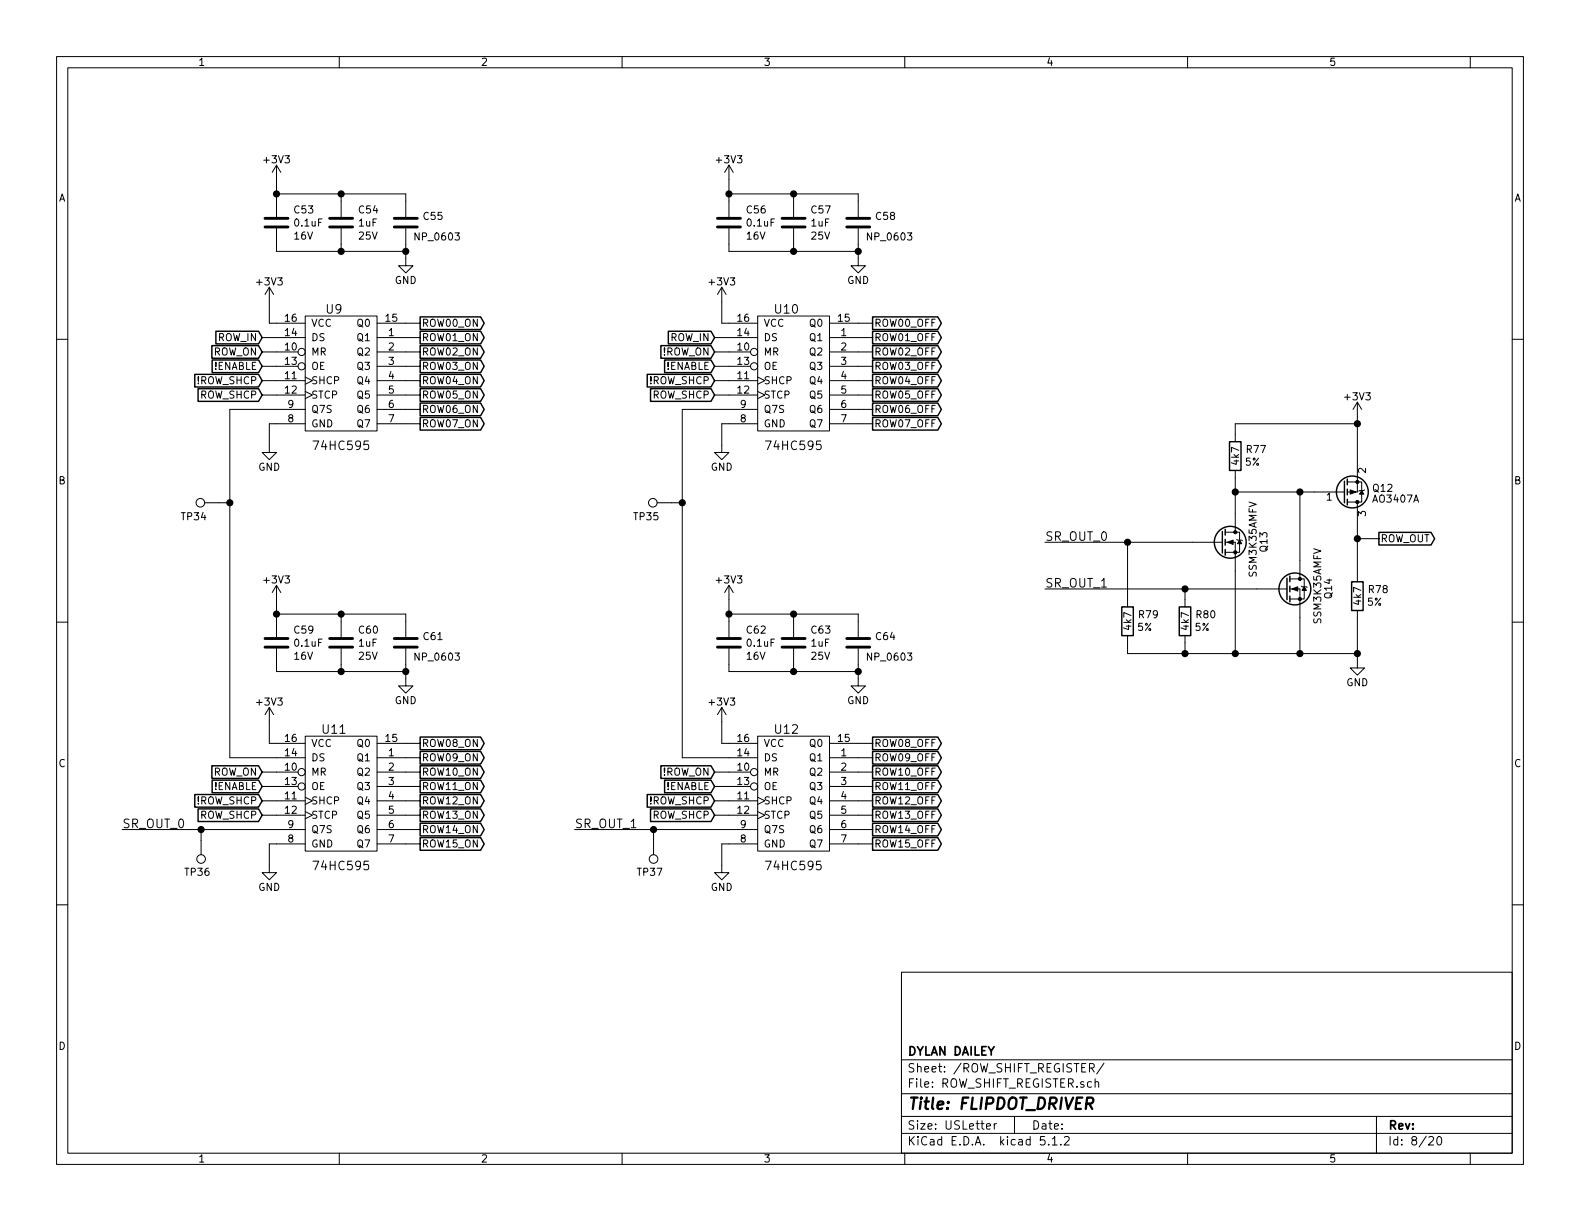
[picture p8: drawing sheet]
<svg xmlns="http://www.w3.org/2000/svg" width="279mm" height="216mm" viewBox="0 0 279 216" stroke-linecap="round" stroke-linejoin="round" font-family="sans-serif">
<g fill="none" stroke="#000" stroke-width=".18">
<path d="M10 10h259.4v195.9h-259.4zM12 12h255.4v191.9h-255.4zM60 10v2M110 10v2M160 10v2M210 10v2M260 10v2M48.9 29.2l-.8 1.3M48.9 29.2v9.2M48.9 29.2l.8 1.3M48.9 34.3h22.9v4.1M60.3 34.3v4.1"/>
<path d="M128.9 34.3h22.9v4.1M128.9 29.2l-.8 1.3M128.9 29.2v9.2M128.9 29.2l.8 1.3M140.3 34.3v4.1M10 60h2M46.4 59.7h7.6M47.6 50.8v6.4h6.4M47.6 50.8l-.7 1.3M47.6 50.8l.8 1.3M48.9 40.4v4.1h22.9M54 55.9h12.7v20.3h-12.7z"/>
<path d="M60.3 40.4v4.1M66.7 57.2h7.6M66.7 59.7h7.6M71.8 40.4v6.6h1.2l-1.2 1.3-1.3-1.3h1.3M126.4 59.7h7.6M127.6 50.8v6.4h6.4M127.6 50.8l-.7 1.3M127.6 50.8l.8 1.3M128.9 40.4v4.1h22.9M134 55.9h12.7v20.3h-12.7zM140.3 40.4v4.1M146.7 57.2h7.6"/>
<path d="M146.7 59.7h7.6M151.8 40.4v6.6h1.2l-1.2 1.3-1.3-1.3h1.3M267.4 60h2M46.4 62.2h6.3M46.4 64.8h6.3M46.4 67.3h7.6M46.4 69.9h7.6M54 74.9h-6.4v5.1h1.3l-1.3 1.3-1.2-1.3h1.2M54 66.7l1.2 .6-1.2 .6M54 69.2l1.2 .7-1.2 .6M54 72.4h-13.4v61.6h13.4M66.7 74.9h7.6"/>
<path d="M66.7 62.2h7.6M66.7 64.8h7.6M66.7 67.3h7.6M66.7 69.9h7.6M66.7 72.4h7.6M126.4 62.2h6.3M126.4 64.8h6.3M126.4 67.3h7.6M126.4 69.9h7.6M134 74.9h-6.4v5.1h1.3l-1.3 1.3-1.2-1.3h1.2M134 66.7l1.3 .6-1.3 .6M134 69.2l1.3 .7-1.3 .6"/>
<path d="M134 72.4h-13.4v61.6h13.4M146.7 74.9h7.6M146.7 62.2h7.6M146.7 64.8h7.6M146.7 67.3h7.6M146.7 69.9h7.6M146.7 72.4h7.6M240 74.9h-21.6v3.2M240 71.1v15.9h-1.7M240 71.1l-.7 1.3M240 71.1l.8 1.3M36.2 88.9h4.4"/>
<path d="M116.2 88.9h4.4M184.8 95.9h31.4M199.4 95.9v11.4M216.7 95.9h1.7v19.7M216.7 94.1h1.7M218.4 94.1h.8v3.6h-2.5M218.4 83.2v10.9M218.4 87h19.3M218.7 95.4l.1 .1h.8l.1 .1M229.9 87v15.4M238.3 85.2h2.5v3.6h-.8M238.3 88.8h1.7"/>
<path d="M240 88.8v14.1M240 95.3h3.8M241.3 86.6l-.1 .1h-.8l-.1 .2M10 110h2M48.9 103.5v9.1M48.9 114.7v4h22.9M48.9 108.6h22.9v4M48.9 103.5l-.8 1.3M48.9 103.5l.8 1.3M60.3 108.6v4M60.3 114.7v4M71.8 114.7v6.6h1.2l-1.2 1.3-1.3-1.3h1.3"/>
<path d="M128.9 114.7v4h22.9M128.9 108.6h22.9v4M128.9 103.5v9.1M128.9 103.5l-.8 1.3M128.9 103.5l.8 1.3M140.3 108.6v4M140.3 114.7v4M151.8 114.7v6.6h1.2l-1.2 1.3-1.3-1.3h1.3M184.8 104.1h42.8M199.4 112.4v3.2h40.6M209.5 104.1v3.2M209.5 112.4v3.2"/>
<path d="M228.1 104.1h1.8v11.5M228.1 102.4h1.8M229.9 102.4h.7v3.5h-2.5M230.1 103.6l.2 .2h.7l.1 .1M240 108v10.1h1.3l-1.3 1.3-1.2-1.3h1.2M267.4 110h2M46.4 136.5h6.3M46.4 139.1h6.3M47.6 125.1v6.3h6.4M47.6 125.1l-.7 1.3M47.6 125.1l.8 1.3M54 130.2h12.7v20.3h-12.7z"/>
<path d="M66.7 131.4h7.6M66.7 136.5h7.6M66.7 139.1h7.6M66.7 134h7.6M126.4 136.5h6.3M126.4 139.1h6.3M127.6 125.1v6.3h6.4M127.6 125.1l-.7 1.3M127.6 125.1l.8 1.3M134 130.2h12.7v20.3h-12.7zM146.7 131.4h7.6M146.7 136.5h7.6"/>
<path d="M146.7 139.1h7.6M146.7 134h7.6M10 160h2M21.6 146.7h32.4M35.6 146.7v4.4M46.4 141.6h7.6M46.4 144.1h7.6M54 149.2h-6.4v5.1h1.3l-1.3 1.3-1.2-1.3h1.2M54 141l1.2 .6-1.2 .6M54 143.5l1.2 .6-1.2 .7M66.7 149.2h7.6M66.7 141.6h7.6"/>
<path d="M66.7 144.1h7.6M66.7 146.7h7.6M101.6 146.7h32.4M115.6 146.7v4.4M126.4 141.6h7.6M126.4 144.1h7.6M134 141l1.3 .6-1.3 .6M134 143.5l1.3 .6-1.3 .7M134 149.2h-6.4v5.1h1.3l-1.3 1.3-1.2-1.3h1.2M146.7 149.2h7.6M146.7 141.6h7.6M146.7 144.1h7.6"/>
<path d="M146.7 146.7h7.6M267.4 160h2M159.4 171.9h108v32h-108zM159.4 197.4h108M159.4 193.4h108M159.4 187.4h108M174.4 199.2l.8-.2-.1-.2-.4-.1-.3 .2 .1 .7h.6M175.8 198.7v1M176.2 198.7l-.3 .1-.1 .2M179.4 197.4v3M192.7 188.8h.7l.1-.2-.1-.4-.2-.1h-.5v1.5M193 188.8l.5 .8"/>
<path d="M193.6 191.4l.3-.1h.3l.1 1M193.6 190.8v1.5M195.2 188l-1.3 1.9M243.4 197.4v6.5M60 203.9v2M110 203.9v2M159.4 200.4h108M160 203.9v2M184.7 201h-.7l-.1 .7 .2-.2 .6 .1 .1 .2-.1 .5-.2 .2-.6-.2M185.4 202.3v.2M186.1 201.4l.4-.4v1.5M186.1 202.5h.8"/>
<path d="M187.6 202.3v.2M188.2 201.1l.2-.1h.4l.3 .4-.9 1.1h.9M210 203.9v2M252.7 201.1l.2-.1h.3l.3 .4-.9 1.1h.9M254.3 201h.3a.94 .94 0 0 1 0 1.5 .8 .8 0 0 1-.6-.7 .8 .8 0 0 1 .3-.8zM260 203.9v2"/>
<circle cx="53.3" cy="62.2" r=".63"/>
<circle cx="53.3" cy="64.8" r=".63"/>
<circle cx="133.3" cy="62.2" r=".63"/>
<circle cx="133.3" cy="64.8" r=".63"/>
<circle cx="35.4" cy="88.9" r=".76"/>
<circle cx="115.4" cy="88.9" r=".76"/>
<circle cx="53.3" cy="136.5" r=".63"/>
<circle cx="53.3" cy="139.1" r=".63"/>
<circle cx="133.3" cy="136.5" r=".63"/>
<circle cx="133.3" cy="139.1" r=".63"/>
<circle cx="35.6" cy="151.9" r=".76"/>
<circle cx="115.6" cy="151.9" r=".76"/>
</g>
<path d="M192.1 195.1h.8a.56 .56 0 0 0 .4-.4 .56 .56 0 0 0-.3-.6h-.7l-.3 2M192.6 195.1l.5 1" fill="none" stroke="#000" stroke-width=".41"/>
<g fill="none" stroke="#000" stroke-width=".51">
<path d="M46.9 38.6h4M58.3 38.6h4.1M69.7 38.6h4.1M126.9 38.6h4M138.3 38.6h4.1M149.7 38.6h4.1M46.9 40.1h4M58.3 40.1h4.1M69.7 40.1h4.1M126.9 40.1h4M138.3 40.1h4.1M149.7 40.1h4.1"/>
<path d="M46.9 114.4h4M46.9 112.9h4M58.3 114.4h4.1M58.3 112.9h4.1M69.7 114.4h4.1M69.7 112.9h4.1M126.9 114.4h4M126.9 112.9h4M138.3 114.4h4.1M138.3 112.9h4.1M149.7 114.4h4.1M149.7 112.9h4.1"/>
</g>
<g fill="#000" stroke="#000" stroke-width=".25">
<circle cx="48.9" cy="34.3" r=".51"/>
<circle cx="60.3" cy="34.3" r=".51"/>
<circle cx="128.9" cy="34.3" r=".51"/>
<circle cx="140.3" cy="34.3" r=".51"/>
<circle cx="60.3" cy="44.5" r=".51"/>
<circle cx="71.8" cy="44.5" r=".51"/>
<circle cx="140.3" cy="44.5" r=".51"/>
<circle cx="151.8" cy="44.5" r=".51"/>
<circle cx="240" cy="74.9" r=".51"/>
<circle cx="40.6" cy="88.9" r=".51"/>
<circle cx="120.7" cy="88.9" r=".51"/>
<circle cx="199.4" cy="95.9" r=".51"/>
<circle cx="218.4" cy="87" r=".51"/>
<circle cx="229.9" cy="87" r=".51"/>
<circle cx="240" cy="95.3" r=".51"/>
<circle cx="48.9" cy="108.6" r=".51"/>
<circle cx="60.3" cy="118.7" r=".51"/>
<circle cx="60.3" cy="108.6" r=".51"/>
<circle cx="71.8" cy="118.7" r=".51"/>
<circle cx="128.9" cy="108.6" r=".51"/>
<circle cx="140.3" cy="118.7" r=".51"/>
<circle cx="140.3" cy="108.6" r=".51"/>
<circle cx="151.8" cy="118.7" r=".51"/>
<circle cx="209.6" cy="104.1" r=".51"/>
<circle cx="209.6" cy="115.6" r=".51"/>
<circle cx="218.4" cy="115.6" r=".51"/>
<circle cx="229.9" cy="115.6" r=".51"/>
<circle cx="240" cy="115.6" r=".51"/>
<circle cx="35.6" cy="146.7" r=".51"/>
<circle cx="115.6" cy="146.7" r=".51"/>
</g>
<g fill="none" stroke="#000" stroke-width=".25">
<path d="M38.2 58.6h7.5l.7 1.1-.7 1.1h-7.5zM74.3 56h10.7l.6 1.2-.6 1.1h-10.7zM74.3 58.6h10.7l.6 1.1-.6 1.1h-10.7zM118.2 58.6h7.5l.7 1.1-.7 1.1h-7.5zM154.3 56h11.5l.7 1.2-.7 1.1h-11.5zM154.3 58.6h11.5l.7 1.1-.7 1.1h-11.5zM34.4 66.2h11.3l.7 1.1-.7 1.1h-11.3zM35 68.7h10.7l.7 1.2-.7 1.1h-10.7zM37.5 61.1h8.2l.7 1.1-.7 1.1h-8.2zM37.5 63.7h8.2l.7 1.1-.7 1.1h-8.2zM74.3 61.1h10.7l.6 1.1-.6 1.1h-10.7zM74.3 63.7h10.7l.6 1.1-.6 1.1h-10.7z"/>
<path d="M74.3 66.2h10.7l.6 1.1-.6 1.1h-10.7zM74.3 68.7h10.7l.6 1.2-.6 1.1h-10.7zM74.3 71.3h10.7l.6 1.1-.6 1.1h-10.7zM74.3 73.8h10.7l.6 1.1-.6 1.1h-10.7zM114.5 66.2h11.2l.7 1.1-.7 1.1h-11.2zM115 68.7h10.7l.7 1.2-.7 1.1h-10.7zM116.9 61.1h8.8l.7 1.1-.7 1.1h-8.8zM117.5 63.7h8.2l.7 1.1-.7 1.1h-8.2zM154.3 61.1h11.5l.7 1.1-.7 1.1h-11.5zM154.3 63.7h11.5l.7 1.1-.7 1.1h-11.5zM154.3 66.2h11.5l.7 1.1-.7 1.1h-11.5zM154.3 68.7h11.5l.7 1.2-.7 1.1h-11.5z"/>
<path d="M154.3 71.3h11.5l.7 1.1-.7 1.1h-11.5zM154.3 73.8h11.5l.7 1.1-.7 1.1h-11.5zM217.4 78.1h2.1v5.1h-2.1zM216.2 94v3.8M216.7 93.6v1M216.7 95.4v1M216.7 97.2v1M237.7 85.1v3.8M238.3 84.7v1M238.3 86.5v1M238.3 88.3v1M243.8 94.1h9.3l.6 1.2-.6 1.1h-9.3z"/>
<path d="M198.4 107.3h2v5.1h-2zM208.5 107.3h2.1v5.1h-2.1zM227.6 102.2v3.8M228.1 101.9v1M228.1 103.6v1M228.1 105.4v1M239 102.9h2v5.1h-2zM37.5 135.4h8.2l.7 1.1-.7 1.1h-8.2zM37.5 137.9h8.2l.7 1.2-.7 1.1h-8.2zM74.3 130.3h10.7l.6 1.1-.6 1.2h-10.7zM74.3 132.9h10.7l.6 1.1-.6 1.1h-10.7zM74.3 135.4h10.7l.6 1.1-.6 1.1h-10.7z"/>
<path d="M74.3 137.9h10.7l.6 1.2-.6 1.1h-10.7zM116.9 135.4h8.8l.7 1.1-.7 1.1h-8.8zM117.5 137.9h8.2l.7 1.2-.7 1.1h-8.2zM154.3 130.3h11.5l.7 1.1-.7 1.2h-11.5zM154.3 132.9h11.5l.7 1.1-.7 1.1h-11.5zM154.3 135.4h11.5l.7 1.1-.7 1.1h-11.5zM154.3 137.9h11.5l.7 1.2-.7 1.1h-11.5zM34.4 140.5h11.3l.7 1.1-.7 1.1h-11.3zM35 143h10.7l.7 1.1-.7 1.2h-10.7zM74.3 140.5h10.7l.6 1.1-.6 1.1h-10.7zM74.3 143h10.7l.6 1.1-.6 1.2h-10.7zM74.3 145.6h10.7l.6 1.1-.6 1.1h-10.7z"/>
<path d="M74.3 148.1h10.7l.6 1.1-.6 1.1h-10.7zM114.5 140.5h11.2l.7 1.1-.7 1.1h-11.2zM115 143h10.7l.7 1.1-.7 1.2h-10.7zM154.3 140.5h11.5l.7 1.1-.7 1.1h-11.5zM154.3 143h11.5l.7 1.1-.7 1.2h-11.5zM154.3 145.6h11.5l.7 1.1-.7 1.1h-11.5zM154.3 148.1h11.5l.7 1.1-.7 1.1h-11.5z"/>
<circle cx="217.6" cy="95.9" r="2.82"/>
<circle cx="239.1" cy="87" r="2.82"/>
<circle cx="229" cy="104.1" r="2.82"/>
</g>
<g fill="#000" stroke="#000" stroke-width=".18">
<path d="M217 95.9l1.1-.4v.8zM219.2 95.5l.4 .6h-.8zM238.8 86.6l1 .4-1 .4zM240.8 86.7l.4 .7h-.8zM228.5 104.1l1-.3v.7zM230.6 103.8l.4 .6h-.7z"/>
<circle cx="218.4" cy="97.7" r=".28"/>
<circle cx="218.4" cy="94.1" r=".28"/>
<circle cx="240" cy="88.8" r=".28"/>
<circle cx="240" cy="85.2" r=".28"/>
<circle cx="229.9" cy="102.4" r=".28"/>
<circle cx="229.9" cy="105.9" r=".28"/>
</g>
<text font-size="2.8" x="160.4" y="196.2">Title: FLIPDOT_DRIVER</text>
<g font-size="2.1">
<text x="57.7" y="55.4">U9</text>
<text x="137.1" y="55.4">U10</text>
<text x="55.9" y="79.6">74HC595</text>
<text x="135.9" y="79.6">74HC595</text>
<text x="184.8" y="95.6">SR_OUT_0</text>
<text x="184.8" y="103.9">SR_OUT_1</text>
<text x="57.1" y="129.7">U11</text>
<text x="137.1" y="129.7">U12</text>
<text x="21.6" y="146.4">SR_OUT_0</text>
<text x="101.6" y="146.4">SR_OUT_1</text>
<text x="55.9" y="153.9">74HC595</text>
<text x="135.9" y="153.9">74HC595</text>
<text x="160.4" y="189.6">Sheet: /ROW_SHIFT_REGISTER/</text>
<text x="160.4" y="186.6">DYLAN DAILEY</text>
<text x="160.4" y="192.3">File: ROW_SHIFT_REGISTER.sch</text>
<text x="160.4" y="202.5">KiCad E.D.A. kicad 5.1.2</text>
<text x="160.4" y="199.7">Size: USLetter</text>
<text x="182.4" y="199.7">Date:</text>
<text x="245.4" y="199.7">Rev:</text>
<text x="245.4" y="202.5">Id: 8/20</text>
</g>
<g font-size="1.8">
<text x="35" y="11.6">1</text>
<text x="85" y="11.6">2</text>
<text x="135" y="11.6">3</text>
<text x="185" y="11.6">4</text>
<text x="235" y="11.6">5</text>
<text x="46.8" y="28.9">+3V3</text>
<text x="126.8" y="28.9">+3V3</text>
<text x="10.4" y="35.6">A</text>
<text x="267.8" y="35.6">A</text>
<text x="52.1" y="37.7">C53</text>
<text x="52.2" y="40.1">0.1uF</text>
<text x="63.5" y="40.1">1uF</text>
<text x="63.5" y="37.7">C54</text>
<text x="75" y="38.9">C55</text>
<text x="132.1" y="37.7">C56</text>
<text x="132.2" y="40.1">0.1uF</text>
<text x="143.5" y="40.1">1uF</text>
<text x="143.5" y="37.7">C57</text>
<text x="155" y="38.9">C58</text>
<text x="52.1" y="42.4">16V</text>
<text x="63.5" y="42.4">25V</text>
<text x="73.6" y="42.5">NP_0603</text>
<text x="132.1" y="42.4">16V</text>
<text x="143.5" y="42.4">25V</text>
<text x="153.6" y="42.5">NP_0603</text>
<text x="45.5" y="50.5">+3V3</text>
<text x="69.8" y="50.2">GND</text>
<text x="125.6" y="50.5">+3V3</text>
<text x="149.8" y="50.2">GND</text>
<text x="50.5" y="59.4">14</text>
<text x="50.5" y="56.9">16</text>
<text x="55" y="57.8">VCC</text>
<text x="63.3" y="57.8">Q0</text>
<text x="68.2" y="56.9">15</text>
<text x="68.7" y="59.4">1</text>
<text x="74.5" y="57.8">ROW00_ON</text>
<text x="130.5" y="59.4">14</text>
<text x="130.5" y="56.9">16</text>
<text x="135" y="57.8">VCC</text>
<text x="143.3" y="57.8">Q0</text>
<text x="148.3" y="56.9">15</text>
<text x="148.7" y="59.4">1</text>
<text x="154.6" y="57.8">ROW00_OFF</text>
<text x="37.6" y="62.9">ROW_ON</text>
<text x="37.7" y="65.4">!ENABLE</text>
<text x="38.5" y="60.3">ROW_IN</text>
<text x="50.5" y="62">10</text>
<text x="50.5" y="64.5">13</text>
<text x="55" y="62.9">MR</text>
<text x="55" y="65.4">OE</text>
<text x="55" y="60.3">DS</text>
<text x="63.3" y="60.3">Q1</text>
<text x="63.3" y="62.9">Q2</text>
<text x="63.3" y="65.4">Q3</text>
<text x="68.7" y="62">2</text>
<text x="68.7" y="64.5">3</text>
<text x="74.5" y="60.3">ROW01_ON</text>
<text x="74.5" y="62.9">ROW02_ON</text>
<text x="74.5" y="65.4">ROW03_ON</text>
<text x="117" y="62.9">!ROW_ON</text>
<text x="117.7" y="65.4">!ENABLE</text>
<text x="118.5" y="60.3">ROW_IN</text>
<text x="130.5" y="62">10</text>
<text x="130.5" y="64.5">13</text>
<text x="135" y="62.9">MR</text>
<text x="135" y="65.4">OE</text>
<text x="135" y="60.3">DS</text>
<text x="143.3" y="60.3">Q1</text>
<text x="143.3" y="62.9">Q2</text>
<text x="143.3" y="65.4">Q3</text>
<text x="148.7" y="62">2</text>
<text x="148.7" y="64.5">3</text>
<text x="154.6" y="60.3">ROW01_OFF</text>
<text x="154.6" y="62.9">ROW02_OFF</text>
<text x="154.6" y="65.4">ROW03_OFF</text>
<text x="34.7" y="67.9">!ROW_SHCP</text>
<text x="35.4" y="70.5">ROW_SHCP</text>
<text x="50.5" y="67.1">11</text>
<text x="50.5" y="69.6">12</text>
<text x="55" y="67.9">SHCP</text>
<text x="55" y="70.5">STCP</text>
<text x="63.3" y="67.9">Q4</text>
<text x="63.3" y="70.5">Q5</text>
<text x="68.7" y="67.1">4</text>
<text x="68.7" y="69.6">5</text>
<text x="74.5" y="67.9">ROW04_ON</text>
<text x="74.5" y="70.5">ROW05_ON</text>
<text x="114.8" y="67.9">!ROW_SHCP</text>
<text x="115.4" y="70.5">ROW_SHCP</text>
<text x="130.5" y="67.1">11</text>
<text x="130.5" y="69.6">12</text>
<text x="135" y="67.9">SHCP</text>
<text x="135" y="70.5">STCP</text>
<text x="143.3" y="67.9">Q4</text>
<text x="143.3" y="70.5">Q5</text>
<text x="148.7" y="67.1">4</text>
<text x="148.7" y="69.6">5</text>
<text x="154.6" y="67.9">ROW04_OFF</text>
<text x="154.6" y="70.5">ROW05_OFF</text>
<text x="237.9" y="70.8">+3V3</text>
<text x="51" y="74.7">8</text>
<text x="51" y="72.1">9</text>
<text x="55" y="75.6">GND</text>
<text x="55" y="73">Q7S</text>
<text x="63.3" y="73">Q6</text>
<text x="63.3" y="75.6">Q7</text>
<text x="68.7" y="72.1">6</text>
<text x="68.7" y="74.7">7</text>
<text x="74.5" y="73">ROW06_ON</text>
<text x="74.5" y="75.6">ROW07_ON</text>
<text x="131" y="74.7">8</text>
<text x="131" y="72.1">9</text>
<text x="135" y="75.6">GND</text>
<text x="135" y="73">Q7S</text>
<text x="143.3" y="73">Q6</text>
<text x="143.3" y="75.6">Q7</text>
<text x="148.7" y="72.1">6</text>
<text x="148.7" y="74.7">7</text>
<text x="154.6" y="73">ROW06_OFF</text>
<text x="154.6" y="75.6">ROW07_OFF</text>
<text x="45.7" y="83.2">GND</text>
<text x="125.7" y="83.2">GND</text>
<text x="219.1" y="82.1" transform="rotate(-90 219.1 82.1)">4k7</text>
<text x="220.2" y="82.3">5%</text>
<text x="220.5" y="80.1">R77</text>
<text x="241.6" y="83.7" transform="rotate(-90 241.6 83.7)">2</text>
<text x="10.4" y="85.6">B</text>
<text x="234.6" y="88.5">1</text>
<text x="242.8" y="87">Q12</text>
<text x="242.9" y="88.9">AO3407A</text>
<text x="267.8" y="85.6">B</text>
<text x="32.2" y="92">TP34</text>
<text x="112.2" y="92">TP35</text>
<text x="241.6" y="91.3" transform="rotate(-90 241.6 91.3)">3</text>
<text x="244.1" y="95.9">ROW_OUT</text>
<text x="222.2" y="101.9" transform="rotate(-90 222.2 101.9)">SSM3K35AMFV</text>
<text x="224.1" y="97.5" transform="rotate(-90 224.1 97.5)">Q13</text>
<text x="46.8" y="103.2">+3V3</text>
<text x="126.8" y="103.2">+3V3</text>
<text x="235.6" y="105.8" transform="rotate(-90 235.6 105.8)">Q14</text>
<text x="240.7" y="106.9" transform="rotate(-90 240.7 106.9)">4k7</text>
<text x="241.8" y="107.1">5%</text>
<text x="242.1" y="104.9">R78</text>
<text x="52.1" y="112">C59</text>
<text x="63.5" y="112">C60</text>
<text x="75" y="113.2">C61</text>
<text x="132.1" y="112">C62</text>
<text x="143.5" y="112">C63</text>
<text x="155" y="113.2">C64</text>
<text x="200.1" y="111.3" transform="rotate(-90 200.1 111.3)">4k7</text>
<text x="201.2" y="111.6">5%</text>
<text x="201.4" y="109.3">R79</text>
<text x="210.2" y="111.3" transform="rotate(-90 210.2 111.3)">4k7</text>
<text x="211.3" y="111.6">5%</text>
<text x="211.6" y="109.3">R80</text>
<text x="233.7" y="110.2" transform="rotate(-90 233.7 110.2)">SSM3K35AMFV</text>
<text x="52.1" y="116.7">16V</text>
<text x="52.2" y="114.4">0.1uF</text>
<text x="63.5" y="114.4">1uF</text>
<text x="63.5" y="116.7">25V</text>
<text x="73.6" y="116.8">NP_0603</text>
<text x="132.1" y="116.7">16V</text>
<text x="132.2" y="114.4">0.1uF</text>
<text x="143.5" y="114.4">1uF</text>
<text x="143.5" y="116.7">25V</text>
<text x="153.6" y="116.8">NP_0603</text>
<text x="45.5" y="124.8">+3V3</text>
<text x="69.8" y="124.5">GND</text>
<text x="125.6" y="124.8">+3V3</text>
<text x="149.8" y="124.5">GND</text>
<text x="238.1" y="121.3">GND</text>
<text x="50.5" y="131.2">16</text>
<text x="68.2" y="131.2">15</text>
<text x="130.5" y="131.2">16</text>
<text x="148.3" y="131.2">15</text>
<text x="10.4" y="135.6">C</text>
<text x="37.6" y="137.2">ROW_ON</text>
<text x="50.5" y="136.3">10</text>
<text x="50.5" y="133.7">14</text>
<text x="55" y="137.2">MR</text>
<text x="55" y="134.6">DS</text>
<text x="55" y="132.1">VCC</text>
<text x="63.3" y="134.6">Q1</text>
<text x="63.3" y="132.1">Q0</text>
<text x="63.3" y="137.2">Q2</text>
<text x="68.7" y="133.7">1</text>
<text x="68.7" y="136.3">2</text>
<text x="74.5" y="132.1">ROW08_ON</text>
<text x="74.5" y="134.6">ROW09_ON</text>
<text x="74.5" y="137.2">ROW10_ON</text>
<text x="117" y="137.2">!ROW_ON</text>
<text x="130.5" y="136.3">10</text>
<text x="130.5" y="133.7">14</text>
<text x="135" y="137.2">MR</text>
<text x="135" y="134.6">DS</text>
<text x="135" y="132.1">VCC</text>
<text x="143.3" y="134.6">Q1</text>
<text x="143.3" y="132.1">Q0</text>
<text x="143.3" y="137.2">Q2</text>
<text x="148.7" y="133.7">1</text>
<text x="148.7" y="136.3">2</text>
<text x="154.6" y="132.1">ROW08_OFF</text>
<text x="154.6" y="134.6">ROW09_OFF</text>
<text x="154.6" y="137.2">ROW10_OFF</text>
<text x="267.8" y="135.6">C</text>
<text x="34.7" y="142.2">!ROW_SHCP</text>
<text x="37.7" y="139.7">!ENABLE</text>
<text x="50.5" y="141.4">11</text>
<text x="50.5" y="143.9">12</text>
<text x="50.5" y="138.8">13</text>
<text x="55" y="142.2">SHCP</text>
<text x="55" y="139.7">OE</text>
<text x="63.3" y="139.7">Q3</text>
<text x="63.3" y="142.2">Q4</text>
<text x="68.7" y="138.8">3</text>
<text x="68.7" y="141.4">4</text>
<text x="68.7" y="143.9">5</text>
<text x="74.5" y="139.7">ROW11_ON</text>
<text x="74.5" y="142.2">ROW12_ON</text>
<text x="114.8" y="142.2">!ROW_SHCP</text>
<text x="117.7" y="139.7">!ENABLE</text>
<text x="130.5" y="141.4">11</text>
<text x="130.5" y="143.9">12</text>
<text x="130.5" y="138.8">13</text>
<text x="135" y="142.2">SHCP</text>
<text x="135" y="139.7">OE</text>
<text x="143.3" y="139.7">Q3</text>
<text x="143.3" y="142.2">Q4</text>
<text x="148.7" y="138.8">3</text>
<text x="148.7" y="141.4">4</text>
<text x="148.7" y="143.9">5</text>
<text x="154.6" y="139.7">ROW11_OFF</text>
<text x="154.6" y="142.2">ROW12_OFF</text>
<text x="35.4" y="144.8">ROW_SHCP</text>
<text x="51" y="149">8</text>
<text x="51" y="146.4">9</text>
<text x="55" y="144.8">STCP</text>
<text x="55" y="149.9">GND</text>
<text x="55" y="147.3">Q7S</text>
<text x="63.3" y="144.8">Q5</text>
<text x="63.3" y="147.3">Q6</text>
<text x="63.3" y="149.9">Q7</text>
<text x="68.7" y="146.4">6</text>
<text x="68.7" y="149">7</text>
<text x="74.5" y="144.8">ROW13_ON</text>
<text x="74.5" y="147.3">ROW14_ON</text>
<text x="74.5" y="149.9">ROW15_ON</text>
<text x="115.4" y="144.8">ROW_SHCP</text>
<text x="131" y="149">8</text>
<text x="131" y="146.4">9</text>
<text x="135" y="144.8">STCP</text>
<text x="135" y="149.9">GND</text>
<text x="135" y="147.3">Q7S</text>
<text x="143.3" y="144.8">Q5</text>
<text x="143.3" y="147.3">Q6</text>
<text x="143.3" y="149.9">Q7</text>
<text x="148.7" y="146.4">6</text>
<text x="148.7" y="149">7</text>
<text x="154.6" y="144.8">ROW13_OFF</text>
<text x="154.6" y="147.3">ROW14_OFF</text>
<text x="154.6" y="149.9">ROW15_OFF</text>
<text x="32.8" y="154.9">TP36</text>
<text x="112.8" y="154.9">TP37</text>
<text x="45.7" y="157.5">GND</text>
<text x="125.7" y="157.5">GND</text>
<text x="10.4" y="185.6">D</text>
<text x="267.8" y="185.6">D</text>
<text x="35" y="205.5">1</text>
<text x="85" y="205.5">2</text>
<text x="135" y="205.5">3</text>
<text x="185" y="205.5">4</text>
<text x="235" y="205.5">5</text>
</g>
</svg>
